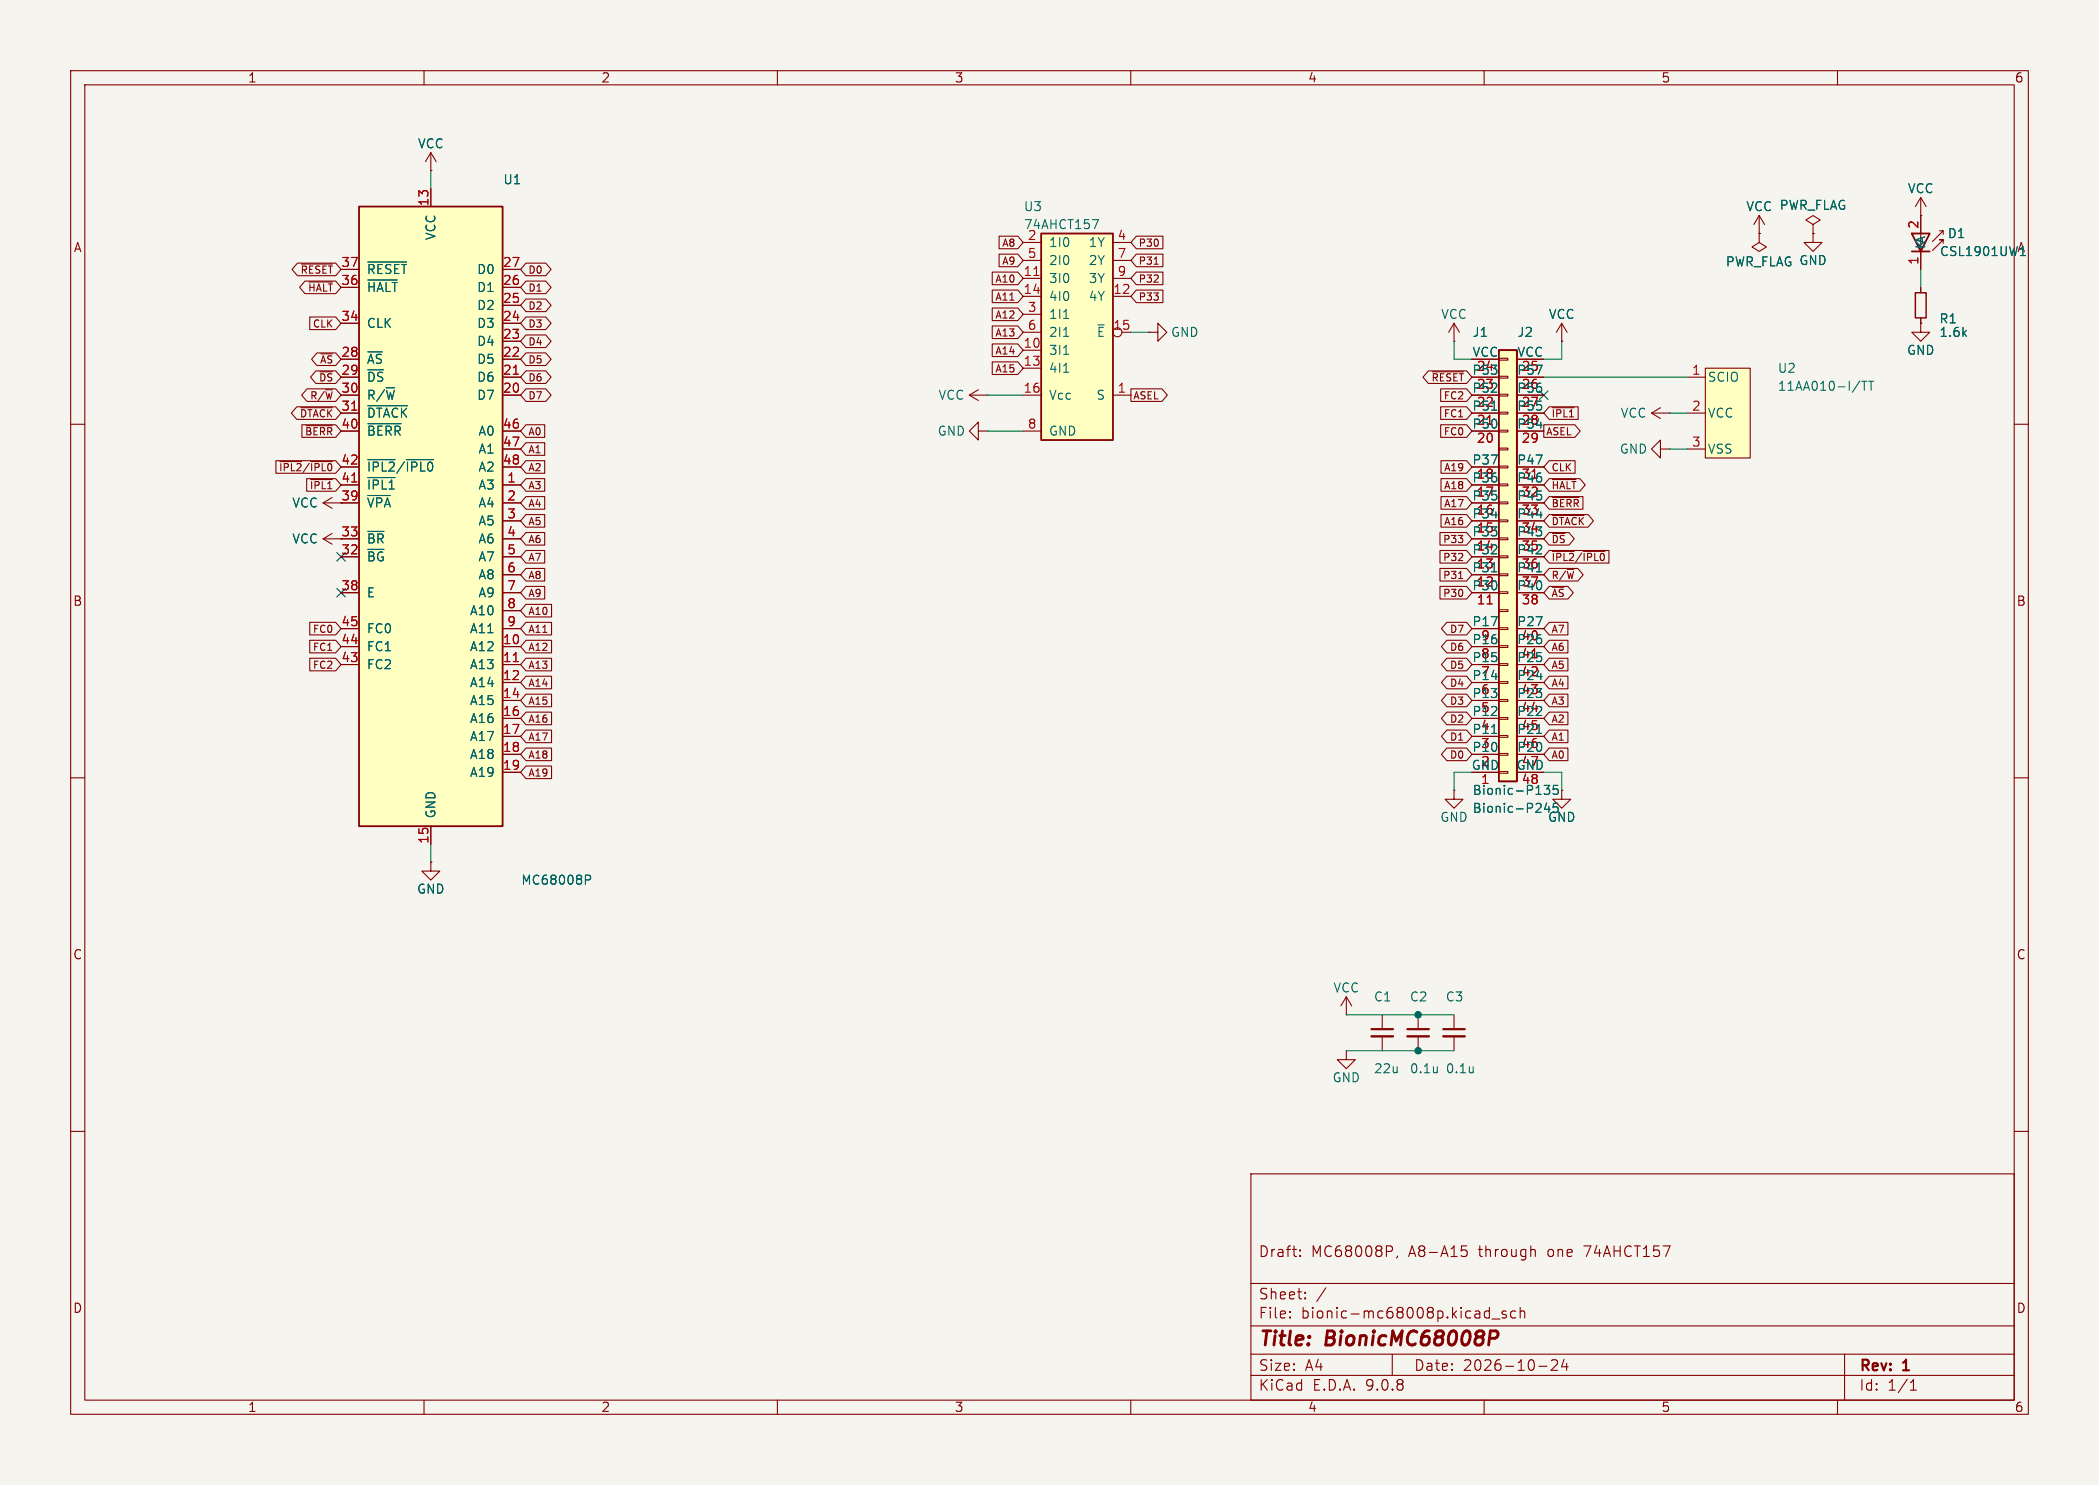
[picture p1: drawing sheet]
<svg xmlns="http://www.w3.org/2000/svg" width="297mm" height="210mm" viewBox="0 0 297 210" stroke-linecap="round" stroke-linejoin="round" font-family="sans-serif">
<path d="M0 0h297v210h-297z" fill="#f5f4ef" stroke="#f5f4ef" stroke-width=".14"/>
<g fill="none" stroke="#840000" stroke-width=".15">
<path d="M10 10h277v190h-277zM12 12h273v186h-273zM60 10v2M110 10v2M160 10v2M210 10v2M260 10v2M256.5 33v1.3h1.3l-1.3 1.3-1.2-1.3h1.2M256.5 33h.1M137.2 55.9l1.2 .7M137.2 55.9h2.5M138.4 55.1l-1.2 .8"/>
<path d="M139.7 55.9h.1M162.6 47h1.2v-1.3l1.3 1.3-1.3 1.3v-1.3M162.6 47h.1M10 60h2M138.4 61v-1.3l-1.2 1.3 1.2 1.2v-1.2h1.3M139.7 61h.1M285 60h2M10 110h2M285 110h2M10 160h2M177 166h108v32h-108zM184 177.6v.1"/>
<path d="M184 177.6h-.1l.1 .1M184 176.8v.1M184 176.8h-.1l.1 .1M197.7 177.6l-.1 .3M206.8 176.2h.7M207 176.8h.3l.3 .3v.3l-.1 .2-.5 .1M217 176.7l.2 .2v.8M285 160h2M60 198v2M110 198v2M160 198v2M177 194.5h108"/>
<path d="M177 191.5h108M177 187.5h108M177 181.5h108M182.5 186.3h.1l-.1 .1M182.5 186.3v.1M182.5 185.5v.1M182.5 185.5h.1l-.1 .1M184.7 183.6v.1M184.7 183.6h-.1l.1 .1M184.7 182.8v.1M184.7 182.8h-.1l.1 .1M187.6 182.1l-1.3 2"/>
<path d="M197 191.5v3M210 198v2M210.3 185.4l.4 .1M210.7 184.9v1.5M210.7 186.3l-.4 .1M211.1 186.5h1.1M213.1 185.5l-.4-.1-.2 .2 .1 .2 .5 .2 .1 .1-.1 .2-.1 .1-.5-.1M214.5 185.5l-.5-.1-.3 .3v.4l.2 .2 .1 .1 .5-.1M215.1 185.5a.37 .37 0 0 1 .6 .1v.8M215.1 184.9v1.5M217.7 193.2h1.2M219.5 192.4l.2-.1 .5 .1a.41 .41 0 0 1 .1 .5l-.8 .9h.9"/>
<path d="M221.3 192.2l-.3 1.1h.9M221.7 192.8v1M260 198v2M261 191.5v6.5M270.3 196.6h.9M270.3 195.5l.4-.4v1.5"/>
</g>
<path d="M210.9 188.2h.7l.2 .1a.58 .58 0 0 1-.3 1h-.7" fill="none" stroke="#840000" stroke-width=".4"/>
<path d="M147.3 33h10.2v29.2h-10.2z" fill="#ffffc2"/>
<path d="M147.3 33h10.2v29.2h-10.2zM270.5 33h2.5l-1.2 2.6zM270.5 35.6h2.5" fill="none" stroke="#840000" stroke-width=".25"/>
<g fill="none" stroke="#840000" stroke-width=".15">
<path d="M144.8 34.3h2.5M144.8 36.8h2.5M144.8 39.4h2.5M157.5 34.3h2.5M157.5 36.8h2.5M157.5 39.4h2.5M248.9 33v1.3l1 .6-1 .7-1-.7 1-.6M248.9 33h.1M248.9 30.5l-.7 1.3M248.9 30.5l.8 1.3M248.9 30.5v2.5M256.5 31.8l1.1-.7-1.1-.6-1 .6 1 .7v1.2"/>
<path d="M256.5 33h.1M271.8 30.5h.1M271.8 27.9v5.1M271.8 35.6v2.5M271.8 27.9l-.8 1.3M271.8 27.9l.7 1.3M274.4 32.6h.6l-1.6 1.6M275 34.4v-.5h-.6h.6l-1.6 1.5M275 32.6v.5M144.8 41.9h2.5M144.8 44.5h2.5M144.8 47h2.5"/>
<path d="M144.8 49.5h2.5M144.8 52.1h2.5M144.8 55.9h2.5M157.5 41.9h2.5M157.5 55.9h2.5M158.7 47h1.3M271.8 45.7v1.3h1.2l-1.2 1.3-1.3-1.3h1.3M271.8 45.7h.1M271.8 40.6v.8M271.8 45v.7M45.7 76.2l1.3 .8M45.7 76.2h2.6"/>
<path d="M45.7 71.1l1.3 .8M45.7 71.1h2.6M47 75.4l-1.3 .8M47 70.4l-1.3 .7M144.8 61h2.5M61 121.9v1.3h1.2l-1.2 1.3-1.3-1.3h1.3M61 121.9h.1M190.5 148.6v1.3h1.3l-1.3 1.2-1.3-1.2h1.3M190.5 148.6h.1"/>
</g>
<path d="M146.3 39h.7" fill="none" stroke="#a90000" stroke-width=".15"/>
<path d="M154.6 31.1h.8l-.5 1.2M150.5 45h.7M150.5 47.6h.7M150.5 50.1h.7M150.5 52.6h.7M155.3 45.9h.9" fill="none" stroke="#006464" stroke-width=".15"/>
<path d="M271 41.4h1.5v3.6h-1.5z" fill="none" stroke="#840000" stroke-width=".2"/>
<path d="M241.3 52.1h6.3v12.7h-6.3z" fill="#ffffc2"/>
<path d="M238.8 53.3h2.5M238.8 58.4h2.5M241.3 52.1h6.3v12.7h-6.3zM234.9 63.5v-1.3l-1.2 1.3 1.2 1.3v-1.3h1.3M236.2 63.5h.1M238.8 63.5h2.5" fill="none" stroke="#840000" stroke-width=".15"/>
<path d="M263.2 53.9l-1.1 1.6M263.4 53.9h.8M263.8 53.9v1.3M264.4 53.9h.7M264.8 53.9v1.3" fill="none" stroke="#006464" stroke-width=".15"/>
<path d="M50.8 29.2h20.3v87.6h-20.3z" fill="#ffffc2"/>
<path d="M50.8 29.2h20.3v87.6h-20.3z" fill="none" stroke="#840000" stroke-width=".25"/>
<g fill="none" stroke="#840000" stroke-width=".15">
<path d="M48.3 38.1h2.5M61 26.7v2.5M71.1 38.1h2.6M48.3 40.6h2.5M48.3 45.7h2.5M48.3 50.8h2.5M48.3 53.3h2.5M48.3 55.9h2.5M48.3 58.4h2.5M71.1 40.6h2.6M71.1 45.7h2.6M71.1 50.8h2.6"/>
<path d="M71.1 53.3h2.6M71.1 55.9h2.6M71.1 43.2h2.6M71.1 48.3h2.6M205.7 48.3h.1M205.7 45.7l-.7 1.3M205.7 45.7l.8 1.3M205.7 45.7v2.6M221 48.3h.1M221 45.7l-.8 1.3M221 45.7l.7 1.3M221 45.7v2.6"/>
<path d="M233.7 58.4h2.5M233.7 58.4l1.2 .8M234.9 57.7l-1.2 .7M236.2 58.4h.1M48.3 61h2.5M48.3 66h2.5M48.3 68.6h2.5M48.3 71.1h2.5M48.3 76.2h2.5M48.3 78.7h2.5M71.1 61h2.6M71.1 66h2.6"/>
<path d="M71.1 68.6h2.6M71.1 71.1h2.6M71.1 76.2h2.6M71.1 78.7h2.6M71.1 63.5h2.6M71.1 73.7h2.6M48.3 83.8h2.5M48.3 88.9h2.5M48.3 91.4h2.5M48.3 94h2.5M71.1 83.8h2.6M71.1 88.9h2.6"/>
<path d="M71.1 91.4h2.6M71.1 94h2.6M71.1 81.3h2.6M71.1 86.4h2.6M71.1 96.5h2.6M71.1 99.1h2.6M61 116.8v2.6M71.1 101.6h2.6M71.1 104.1h2.6M71.1 106.7h2.6M71.1 109.2h2.6M221 111.8v1.2h1.2l-1.2 1.3-1.3-1.3h1.3"/>
<path d="M221 111.8h.1M190.5 143.5h.1M190.5 141l-.8 1.2M190.5 141l.8 1.2M190.5 141v2.5M195.6 143.5v2M195.6 146.6v2M200.7 143.5v2M200.7 146.6v2"/>
</g>
<path d="M52 37.1h5.5M52 39.6h4.2M52 57.4h5.7M52 59.9h4.7M52 65h3.9M52 67.5h3.9M52 70.1h3.2M52 75.2h2.3M57.5 65h3.8M82.8 123.8h.5l.3 .2-.2 .4h-.6M203.4 150.9v.8M203.4 151.6h-.1" fill="none" stroke="#006464" stroke-width=".15"/>
<path d="M49.8 58h.7M72.6 52.9h.8M49.8 68.2h.7M72.6 93.6h.8" fill="none" stroke="#a90000" stroke-width=".15"/>
<path d="M194.1 145.5h3M199.1 145.5h3.1" fill="none" stroke="#840000" stroke-width=".3"/>
<path d="M194.1 146.6h3M199.1 146.6h3.1" fill="none" stroke="#840000" stroke-width=".33"/>
<path d="M212.1 49.5h2.5v61h-2.5z" fill="#ffffc2"/>
<path d="M212.1 49.5h2.5v61h-2.5z" fill="none" stroke="#840000" stroke-width=".25"/>
<g fill="none" stroke="#840000" stroke-width=".15">
<path d="M61 24.1h.1M61 21.6l-.8 1.3M61 21.6l.7 1.3M61 21.6v2.5M213.4 50.7h1.2v.2h-1.2zM213.4 53.2h1.2v.3h-1.2zM213.4 55.8h1.2v.2h-1.2zM213.4 58.3h1.2v.2h-1.2zM214.6 50.8h3.8M214.6 53.3h3.8M214.6 55.9h3.8M214.6 58.4h3.8"/>
<path d="M213.4 60.8h1.2v.3h-1.2zM213.4 63.4h1.2v.2h-1.2zM213.4 65.9h1.2v.3h-1.2zM213.4 68.5h1.2v.2h-1.2zM213.4 71h1.2v.2h-1.2zM213.4 73.5h1.2v.3h-1.2zM213.4 76.1h1.2v.2h-1.2zM213.4 78.6h1.2v.3h-1.2zM214.6 61h3.8M214.6 66h3.8M214.6 68.6h3.8M214.6 71.1h3.8"/>
<path d="M214.6 73.7h3.8M214.6 76.2h3.8M214.6 78.7h3.8M213.4 81.2h1.2v.2h-1.2zM213.4 83.7h1.2v.2h-1.2zM213.4 86.2h1.2v.3h-1.2zM213.4 88.8h1.2v.2h-1.2zM213.4 91.3h1.2v.3h-1.2zM213.4 93.9h1.2v.2h-1.2zM213.4 96.4h1.2v.2h-1.2zM213.4 98.9h1.2v.3h-1.2zM214.6 81.3h3.8"/>
<path d="M214.6 83.8h3.8M214.6 88.9h3.8M214.6 91.4h3.8M214.6 94h3.8M214.6 96.5h3.8M214.6 99.1h3.8M213.4 101.5h1.2v.2h-1.2zM213.4 104h1.2v.3h-1.2zM213.4 106.6h1.2v.2h-1.2zM213.4 109.1h1.2v.2h-1.2zM214.6 101.6h3.8M214.6 104.1h3.8"/>
<path d="M214.6 106.7h3.8M214.6 109.2h3.8"/>
</g>
<path d="M217.4 80.9h.7M217.4 103.7h.7M218.9 113.5l-.3 1h.7M219.2 114v.9M220.4 113.6h-.6v.6l.1-.1 .5 .1 .1 .1v.3" fill="none" stroke="#006464" stroke-width=".15"/>
<path d="M212.1 49.5h2.5v61h-2.5z" fill="#ffffc2"/>
<g fill="none" stroke="#840000" stroke-width=".15">
<path d="M42.1 37.2h5.4l.8 .9-.8 .9h-5.4l-.8-.9zM42.6 37.3h4.4M43.2 39.8h4.3l.8 .8-.8 .9h-4.3l-.8-.9zM43.7 39.9h3.3M48.3 38.1h2.5M61 24.1h.1M61 26.7v2.5M71.1 38.1h2.6M74.4 39.8h2.8l.8 .8-.8 .9h-2.8l-.7-.9zM74.4 37.2h2.8l.8 .9-.8 .9h-2.8l-.7-.9zM140.4 38.5h3.6l.8 .9-.8 .9h-3.6zM141.4 35.9h2.6l.8 .9-.8 .9h-2.6z"/>
<path d="M141.4 33.4h2.6l.8 .9-.8 .9h-2.6zM160.8 35.9h3.7v1.8h-3.7l-.8-.9zM160.8 33.4h3.7v1.8h-3.7l-.8-.9zM160.8 38.5h3.7v1.8h-3.7l-.8-.9zM163.3 37.4h.6M248.9 33h.1M256.5 33h.1M271.8 30.5h.1M271.8 30.5v2.5M271.8 35.6v2.5M42 57.5h5.5l.8 .9-.8 .9h-5.5l-.8-.9zM42.6 57.7h4.4"/>
<path d="M43.4 55h4.1l.8 .9-.8 .9h-4.1l-.7-.9zM43.8 44.8h3.7l.8 .9-.8 .9h-3.7zM44.7 52.5h2.8l.8 .8-.8 .9h-2.8l-.8-.9zM44.8 49.9h2.7l.8 .9-.8 .9h-2.7l-.7-.9zM45.3 52.6h1.7M45.4 50h1.6M46.1 55.1h.9M48.3 50.8h2.5M48.3 53.3h2.5M48.3 55.9h2.5M48.3 58.4h2.5M48.3 40.6h2.5"/>
<path d="M48.3 45.7h2.5M71.1 50.8h2.6M71.1 53.3h2.6M71.1 55.9h2.6M71.1 40.6h2.6M71.1 45.7h2.6M71.1 43.2h2.6M71.1 48.3h2.6M74.4 55h2.8l.8 .9-.8 .9h-2.8l-.7-.9zM74.4 52.5h2.8l.8 .8-.8 .9h-2.8l-.7-.9zM74.4 49.9h2.8l.8 .9-.8 .9h-2.8l-.7-.9zM74.4 47.4h2.8l.8 .9-.8 .8h-2.8l-.7-.8z"/>
<path d="M74.4 44.8h2.8l.8 .9-.8 .9h-2.8l-.7-.9zM74.4 42.3h2.8l.8 .9-.8 .9h-2.8l-.7-.9zM140.4 46.1h3.6l.8 .9-.8 .9h-3.6zM140.4 48.6h3.6l.8 .9-.8 .9h-3.6zM140.4 51.2h3.6l.8 .9-.8 .9h-3.6zM140.4 43.6h3.6l.8 .9-.8 .8h-3.6zM140.4 41h3.6l.8 .9-.8 .9h-3.6zM142.9 42.4h.6M160 55h4.4l.8 .9-.8 .9h-4.4zM160.8 41h3.7v1.8h-3.7l-.8-.9zM202.1 52.5h5.4l.8 .8-.8 .9h-5.4l-.8-.9zM202.7 52.6h4.4"/>
<path d="M203.9 57.5h3.6l.8 .9-.8 .9h-3.6zM203.9 55h3.6l.8 .9-.8 .9h-3.6zM208.3 50.8h3.8M208.3 53.3h3.8M208.3 55.9h3.8M208.3 58.4h3.8M212.1 50.7h1.3v.2h-1.3zM212.1 53.2h1.3v.3h-1.3zM212.1 55.8h1.3v.2h-1.3zM212.1 58.3h1.3v.2h-1.3zM214.6 50.8h3.8M214.6 53.3h3.8"/>
<path d="M214.6 55.9h3.8M214.6 58.4h3.8M219.2 57.5h4.1v1.8h-4.1l-.8-.9zM219.7 57.7h3M221 48.3h.1M271.8 45.7h.1M271.8 40.6v.8M271.8 45v.7M39 65.2h8.5l.8 .8-.8 .9h-8.5zM39.6 65.3h3.1M42.7 60.1h4.8l.8 .9-.8 .8h-4.8zM43.3 60.2h3.7"/>
<path d="M43.4 67.7h4.1l.8 .9-.8 .9h-4.1zM44 67.8h3M44 65.3h3M48.3 61h2.5M48.3 66h2.5M48.3 68.6h2.5M48.3 71.1h2.5M48.3 76.2h2.5M48.3 78.7h2.5M71.1 61h2.6M71.1 66h2.6M71.1 68.6h2.6"/>
<path d="M71.1 71.1h2.6M71.1 73.7h2.6M71.1 76.2h2.6M71.1 78.7h2.6M71.1 63.5h2.6M74.4 60.1h2.7v1.7h-2.7l-.7-.8zM74.4 62.6h2.7v1.8h-2.7l-.7-.9zM74.4 65.2h2.7v1.7h-2.7l-.7-.9zM74.4 67.7h2.7v1.8h-2.7l-.7-.9zM74.4 75.3h2.7v1.8h-2.7l-.7-.9zM74.4 77.9h2.7v1.7h-2.7l-.7-.9zM74.4 72.8h2.7v1.7h-2.7l-.7-.8z"/>
<path d="M74.4 70.2h2.7v1.8h-2.7l-.7-.9zM203.8 77.9h3.7l.8 .8-.8 .9h-3.7zM203.8 75.3h3.7l.8 .9-.8 .9h-3.7zM203.9 60.1h3.6l.8 .9-.8 .8h-3.6zM203.9 67.7h3.6l.8 .9-.8 .9h-3.6zM203.9 72.8h3.6l.8 .9-.8 .8h-3.6zM203.9 70.2h3.6l.8 .9-.8 .9h-3.6zM203.9 65.2h3.6l.8 .8-.8 .9h-3.6zM208.3 61h3.8M208.3 66h3.8M208.3 68.6h3.8M208.3 71.1h3.8"/>
<path d="M208.3 73.7h3.8M208.3 76.2h3.8M208.3 78.7h3.8M212.1 60.8h1.3v.3h-1.3zM212.1 63.4h1.3v.2h-1.3zM212.1 65.9h1.3v.3h-1.3zM212.1 68.5h1.3v.2h-1.3zM212.1 71h1.3v.2h-1.3zM212.1 73.5h1.3v.3h-1.3zM212.1 76.1h1.3v.2h-1.3zM212.1 78.6h1.3v.3h-1.3zM214.6 61h3.8"/>
<path d="M214.6 66h3.8M214.6 68.6h3.8M214.6 71.1h3.8M214.6 73.7h3.8M214.6 76.2h3.8M214.6 78.7h3.8M218.4 60.1h4.4l.8 .9-.8 .8h-4.4zM219.2 77.9h8.5v1.7h-8.5l-.8-.9zM219.2 75.3h2.8l.8 .9-.8 .9h-2.8l-.8-.9zM219.2 72.8h5.5l.8 .9-.8 .8h-5.5l-.8-.8zM219.2 70.2h4.8v1.8h-4.8l-.8-.9zM219.2 67.7h4.3l.8 .9-.8 .9h-4.3l-.8-.9z"/>
<path d="M219.2 65.2h3.7v1.7h-3.7l-.8-.9zM219.7 78h3M219.7 75.4h1.7M219.7 72.9h4.4M219.7 70.4h3.7M219.7 67.8h3.3M224 78h3.1M43.8 90.6h3.7l.8 .8-.8 .9h-3.7zM43.8 93.1h3.7l.8 .9-.8 .9h-3.7zM43.8 88h3.7l.8 .9-.8 .9h-3.7zM48.3 83.8h2.5M48.3 88.9h2.5"/>
<path d="M48.3 91.4h2.5M48.3 94h2.5M71.1 81.3h2.6M71.1 83.8h2.6M71.1 88.9h2.6M71.1 91.4h2.6M71.1 94h2.6M71.1 96.5h2.6M71.1 99.1h2.6M71.1 86.4h2.6M74.4 98.2h3.6v1.7h-3.6l-.7-.8zM74.4 95.6h3.6v1.8h-3.6l-.7-.9z"/>
<path d="M74.4 93.1h3.6v1.8h-3.6l-.7-.9zM74.4 90.6h3.6v1.7h-3.6l-.7-.9zM74.4 88h3.6v1.8h-3.6l-.7-.9zM74.4 80.4h2.7v1.8h-2.7l-.7-.9zM74.4 82.9h2.7v1.8h-2.7l-.7-.9zM74.4 85.5h3.6v1.7h-3.6l-.7-.8zM203.8 82.9h3.7l.8 .9-.8 .9h-3.7zM203.8 80.4h3.7l.8 .9-.8 .9h-3.7zM204.7 95.6h2.8l.8 .9-.8 .9h-2.8l-.7-.9zM204.7 93.1h2.8l.8 .9-.8 .9h-2.8l-.7-.9zM204.7 90.6h2.8l.8 .8-.8 .9h-2.8l-.7-.9zM204.7 98.2h2.8l.8 .9-.8 .8h-2.8l-.7-.8z"/>
<path d="M204.7 88h2.8l.8 .9-.8 .9h-2.8l-.7-.9zM206.4 81.8h.6M208.3 81.3h3.8M208.3 83.8h3.8M208.3 88.9h3.8M208.3 91.4h3.8M208.3 94h3.8M208.3 96.5h3.8M208.3 99.1h3.8M212.1 81.2h1.3v.2h-1.3zM212.1 83.7h1.3v.2h-1.3zM212.1 86.2h1.3v.3h-1.3z"/>
<path d="M212.1 88.8h1.3v.2h-1.3zM212.1 91.3h1.3v.3h-1.3zM212.1 93.9h1.3v.2h-1.3zM212.1 96.4h1.3v.2h-1.3zM212.1 98.9h1.3v.3h-1.3zM214.6 81.3h3.8M214.6 83.8h3.8M214.6 88.9h3.8M214.6 91.4h3.8M214.6 94h3.8M214.6 96.5h3.8M214.6 99.1h3.8"/>
<path d="M219.2 80.4h4.1l.7 .9-.7 .9h-4.1l-.8-.9zM219.2 82.9h2.7l.7 .9-.7 .9h-2.7l-.8-.9zM219.2 90.6h2.7v1.7h-2.7l-.8-.9zM219.2 93.1h2.7v1.8h-2.7l-.8-.9zM219.2 95.6h2.7v1.8h-2.7l-.8-.9zM219.2 98.2h2.7v1.7h-2.7l-.8-.8zM219.2 88h2.7v1.8h-2.7l-.8-.9zM219.7 83.1h1.6M221.7 80.5h1M61 116.8v2.6M71.1 101.6h2.6M71.1 104.1h2.6"/>
<path d="M71.1 106.7h2.6M71.1 109.2h2.6M74.4 100.7h3.6v1.8h-3.6l-.7-.9zM74.4 103.3h3.6v1.7h-3.6l-.7-.9zM74.4 105.8h3.6v1.8h-3.6l-.7-.9zM74.4 108.3h3.6v1.8h-3.6l-.7-.9zM204.7 100.7h2.8l.8 .9-.8 .9h-2.8l-.7-.9zM204.7 103.3h2.8l.8 .8-.8 .9h-2.8l-.7-.9zM204.7 105.8h2.8l.8 .9-.8 .9h-2.8l-.7-.9zM205.7 111.8v1.2h1.3l-1.3 1.3-1.2-1.3h1.2M205.7 111.8h.1M208.3 101.6h3.8"/>
<path d="M208.3 104.1h3.8M208.3 106.7h3.8M208.3 109.2h3.8M212.1 101.5h1.3v.2h-1.3zM212.1 104h1.3v.3h-1.3zM212.1 106.6h1.3v.2h-1.3zM212.1 109.1h1.3v.2h-1.3zM214.6 101.6h3.8M214.6 104.1h3.8M214.6 106.7h3.8M214.6 109.2h3.8M219.2 100.7h2.7v1.8h-2.7l-.8-.9z"/>
<path d="M219.2 103.3h2.7v1.7h-2.7l-.8-.9zM219.2 105.8h2.7v1.8h-2.7l-.8-.9zM221 111.8h.1M61 121.9h.1M205.7 143.5v2M205.7 146.6v2"/>
</g>
<path d="M212.1 49.5h2.5v61h-2.5z" fill="none" stroke="#840000" stroke-width=".25"/>
<g fill="none" stroke="#006464" stroke-width=".15">
<path d="M52 37.1h5.5M52 39.6h4.2M52 57.4h5.7M52 59.9h4.7M211.1 58h.7M52 65h3.9M52 67.5h3.9M52 70.1h3.2M52 75.2h2.3M57.5 65h3.8M211.1 80.9h.7M217.4 80.9h.7"/>
<path d="M211.1 103.7h.7M217.4 103.7h.7M218.5 111.1h.8l-.4 .5 .3 .1v.5l-.2 .1h-.3l-.2-.1M218.9 113.5l-.3 1h.7M219.2 114v.9M220.4 111.1h-.6v.6l.1-.1h.5l.1 .2-.1 .4-.2 .1h-.3l-.1-.1M220.4 113.6h-.6v.6l.1-.1 .5 .1 .1 .1v.3M82.8 123.8h.5l.3 .2-.2 .4h-.6M208.5 150.9v.8M208.5 151.6h-.1"/>
</g>
<path d="M49.8 58h.7M72.6 52.9h.8M49.8 68.2h.7M72.6 93.6h.8M210.4 85.4h.8" fill="none" stroke="#a90000" stroke-width=".15"/>
<path d="M204.2 145.5h3.1" fill="none" stroke="#840000" stroke-width=".3"/>
<path d="M204.2 146.6h3.1" fill="none" stroke="#840000" stroke-width=".33"/>
<g fill="none" stroke="#009600" stroke-width=".15">
<path d="M61 24.1v2.6M271.8 38.1v2.5M139.7 55.9h5.1M160 47h2.6M205.7 48.3v2.5h2.6M218.4 53.3h20.4M221 48.3v2.5h-2.6M236.2 58.4h2.6M139.7 61h5.1M236.2 63.5h2.6M61 119.4v2.5M208.3 109.2h-2.6v2.6"/>
<path d="M218.4 109.2h2.6v2.6M190.5 148.6h15.2M190.5 143.5h15.2"/>
</g>
<path d="M217.8 55.3l1.2 1.2M219 55.3l-1.2 1.2M47.7 78.1l1.2 1.2M48.9 78.1l-1.2 1.2M47.7 83.2l1.2 1.2M48.9 83.2l-1.2 1.2" fill="none" stroke="#000084" stroke-width=".15"/>
<g fill="#009600" stroke="#009600" stroke-width=".15">
<circle cx="200.7" cy="148.6" r=".46"/>
<circle cx="200.7" cy="143.5" r=".46"/>
</g>
<g font-size="2.8" fill="#840000">
<text x="178" y="190.9">Title:</text>
<text x="187.7" y="190.9">BionicMC68008P</text>
</g>
<g font-size="2.1" fill="#840000">
<text x="178" y="178">Draft:</text>
<text x="185.5" y="178">MC68008P,</text>
<text x="199.4" y="178">A8-A15</text>
<text x="209.4" y="178">through</text>
<text x="219.3" y="178">one</text>
<text x="224.6" y="178">74AHCT157</text>
<text x="178" y="184">Sheet:</text>
<text x="178" y="186.7">File:</text>
<text x="184.1" y="186.7">bionic-mc68008p.kicad_sch</text>
<text x="178" y="196.9">KiCad</text>
<text x="178" y="194.1">Size:</text>
<text x="184.7" y="194.1">A4</text>
<text x="185.7" y="196.9">E.D.A.</text>
<text x="193.3" y="196.9">9.0.8</text>
<text x="200" y="194.1">Date:</text>
<text x="207" y="194.1">2026-10-24</text>
<text x="263" y="194.3">Rev:</text>
<text x="263" y="196.9">Id:</text>
<text x="267.1" y="196.9">1/1</text>
<text x="269.4" y="194.3">1</text>
</g>
<g font-size="1.8" fill="#840000">
<text x="35" y="11.9">1</text>
<text x="85" y="11.9">2</text>
<text x="135" y="11.9">3</text>
<text x="185" y="11.9">4</text>
<text x="235" y="11.9">5</text>
<text x="285" y="11.9">6</text>
<text x="10.3" y="35.9">A</text>
<text x="10.3" y="85.9">B</text>
<text x="285.3" y="85.9">B</text>
<text x="10.3" y="135.9">C</text>
<text x="285.3" y="135.9">C</text>
<text x="10.3" y="185.9">D</text>
<text x="285.3" y="185.9">D</text>
<text x="35" y="199.9">1</text>
<text x="85" y="199.9">2</text>
<text x="135" y="199.9">3</text>
<text x="185" y="199.9">4</text>
<text x="235" y="199.9">5</text>
<text x="285" y="199.9">6</text>
</g>
<g font-size="1.8" fill="#006464">
<text x="59" y="21.2">VCC</text>
<text x="71.1" y="26.3">U1</text>
<text x="269.9" y="27.5">VCC</text>
<text x="61.8" y="34.1" transform="rotate(-90 61.8 34.1)">VCC</text>
<text x="144.8" y="30.1">U3</text>
<text x="144.8" y="32.6">74AHCT157</text>
<text x="148.3" y="35.2">1I0</text>
<text x="154" y="35.2">1Y</text>
<text x="247" y="30.1">VCC PWR_FLAG</text>
<text x="272.6" y="35.3" transform="rotate(-90 272.6 35.3)">KA</text>
<text x="275.5" y="33.9">D1</text>
<text x="285.3" y="35.9">A</text>
<text x="51.8" y="39">~{RESET}</text>
<text x="51.8" y="41.5">~{HALT}</text>
<text x="67.4" y="39">D0</text>
<text x="67.4" y="41.5">D1</text>
<text x="148.3" y="37.7">2I0</text>
<text x="148.3" y="40.2">3I0</text>
<text x="154" y="37.7">2Y</text>
<text x="154" y="40.2">3Y</text>
<text x="244.1" y="37.9">PWR_FLAG GND</text>
<text x="274.4" y="36.4">CSL1901UW1</text>
<text x="51.8" y="46.6">CLK</text>
<text x="67.4" y="44">D2</text>
<text x="67.4" y="46.6">D3</text>
<text x="148.3" y="42.8">4I0</text>
<text x="148.3" y="45.3">1I1</text>
<text x="148.3" y="47.9">2I1</text>
<text x="154" y="42.8">4Y</text>
<text x="155.1" y="47.9">~{E}</text>
<text x="165.6" y="47.9">GND</text>
<text x="203.8" y="45.3">VCC</text>
<text x="208.3" y="47.9">J1</text>
<text x="214.6" y="47.9">J2</text>
<text x="219.1" y="45.3">VCC</text>
<text x="274.3" y="45.9">R1</text>
<text x="274.3" y="47.9">1.6k</text>
<text x="51.8" y="51.7">~{AS}</text>
<text x="67.4" y="49.1">D4</text>
<text x="67.4" y="51.7">D5</text>
<text x="148.3" y="50.4">3I1</text>
<text x="148.3" y="52.9">4I1</text>
<text x="208.2" y="53.1">P53</text>
<text x="208.3" y="50.5">VCC</text>
<text x="208.9" y="52.8">24</text>
<text x="214.6" y="53.1">P57</text>
<text x="214.6" y="50.5">VCC</text>
<text x="215.2" y="52.8">25</text>
<text x="251.5" y="52.9">U2</text>
<text x="269.7" y="50.4">GND</text>
<text x="51.8" y="54.2">~{DS}</text>
<text x="51.8" y="56.7">R/~{W}</text>
<text x="51.8" y="59.3">~{DTACK}</text>
<text x="67.4" y="54.2">D6</text>
<text x="67.4" y="56.7">D7</text>
<text x="132.7" y="56.7">VCC</text>
<text x="148.3" y="56.7">Vcc</text>
<text x="155.1" y="56.7">S</text>
<text x="208.2" y="55.6">P52</text>
<text x="208.2" y="58.2">P51</text>
<text x="208.9" y="55.3">23</text>
<text x="208.9" y="57.9">22</text>
<text x="214.6" y="55.6">P56</text>
<text x="214.6" y="58.2">P55</text>
<text x="215.2" y="55.3">26</text>
<text x="215.2" y="57.9">27</text>
<text x="229.2" y="59.3">VCC</text>
<text x="241.6" y="54.2">SCIO</text>
<text x="241.6" y="59.3">VCC</text>
<text x="251.5" y="55.5">11AA010-I/TT</text>
<text x="51.8" y="61.8">~{BERR}</text>
<text x="67.6" y="61.8">A0</text>
<text x="67.6" y="64.4">A1</text>
<text x="132.6" y="61.8">GND</text>
<text x="148.3" y="61.8">GND</text>
<text x="208.2" y="60.7">P50</text>
<text x="208.2" y="65.8">P37</text>
<text x="208.9" y="60.4">21</text>
<text x="214.6" y="60.7">P54</text>
<text x="214.6" y="65.8">P47</text>
<text x="215.2" y="60.4">28</text>
<text x="229.1" y="64.4">GND</text>
<text x="241.6" y="64.4">VSS</text>
<text x="41.3" y="72">VCC</text>
<text x="51.8" y="66.9">~{IPL2}/~{IPL0}</text>
<text x="51.8" y="69.4">~{IPL1}</text>
<text x="51.8" y="72">~{VPA}</text>
<text x="67.6" y="66.9">A2</text>
<text x="67.6" y="69.4">A3</text>
<text x="67.6" y="72">A4</text>
<text x="208.2" y="68.3">P36</text>
<text x="208.2" y="70.9">P35</text>
<text x="208.9" y="68">18</text>
<text x="208.9" y="70.6">17</text>
<text x="214.6" y="68.3">P46</text>
<text x="214.6" y="70.9">P45</text>
<text x="215.2" y="68">31</text>
<text x="215.2" y="70.6">32</text>
<text x="41.3" y="77.1">VCC</text>
<text x="51.8" y="77.1">~{BR}</text>
<text x="67.6" y="74.5">A5</text>
<text x="67.6" y="77.1">A6</text>
<text x="208.2" y="73.4">P34</text>
<text x="208.2" y="75.9">P33</text>
<text x="208.9" y="73.1">16</text>
<text x="208.9" y="75.6">15</text>
<text x="214.6" y="73.4">P44</text>
<text x="214.6" y="75.9">P43</text>
<text x="215.2" y="73.1">33</text>
<text x="215.2" y="75.6">34</text>
<text x="51.8" y="79.6">~{BG}</text>
<text x="67.6" y="79.6">A7</text>
<text x="67.6" y="82.1">A8</text>
<text x="208.2" y="78.5">P32</text>
<text x="208.2" y="81">P31</text>
<text x="208.2" y="83.6">P30</text>
<text x="208.9" y="78.2">14</text>
<text x="208.9" y="80.7">13</text>
<text x="208.9" y="83.3">12</text>
<text x="214.6" y="78.5">P42</text>
<text x="214.6" y="81">P41</text>
<text x="214.6" y="83.6">P40</text>
<text x="215.2" y="78.2">35</text>
<text x="215.2" y="80.7">36</text>
<text x="215.2" y="83.3">37</text>
<text x="51.8" y="84.7">E</text>
<text x="51.8" y="89.8">FC0</text>
<text x="66.4" y="87.2">A10</text>
<text x="66.4" y="89.8">A11</text>
<text x="67.6" y="84.7">A9</text>
<text x="208.2" y="88.6">P17</text>
<text x="214.6" y="88.6">P27</text>
<text x="51.8" y="92.3">FC1</text>
<text x="51.8" y="94.8">FC2</text>
<text x="66.4" y="92.3">A12</text>
<text x="66.4" y="94.8">A13</text>
<text x="208.2" y="91.2">P16</text>
<text x="208.2" y="93.7">P15</text>
<text x="209.5" y="90.9">9</text>
<text x="209.5" y="93.4">8</text>
<text x="209.5" y="96">7</text>
<text x="214.6" y="91.2">P26</text>
<text x="214.6" y="93.7">P25</text>
<text x="215.2" y="90.9">40</text>
<text x="215.2" y="93.4">41</text>
<text x="215.2" y="96">42</text>
<text x="66.4" y="97.4">A14</text>
<text x="66.4" y="99.9">A15</text>
<text x="208.2" y="96.3">P14</text>
<text x="208.2" y="98.8">P13</text>
<text x="208.2" y="101.3">P12</text>
<text x="209.5" y="98.5">6</text>
<text x="209.5" y="101">5</text>
<text x="214.6" y="96.3">P24</text>
<text x="214.6" y="98.8">P23</text>
<text x="214.6" y="101.3">P22</text>
<text x="215.2" y="98.5">43</text>
<text x="215.2" y="101">44</text>
<text x="66.4" y="102.5">A16</text>
<text x="66.4" y="105">A17</text>
<text x="66.4" y="107.5">A18</text>
<text x="208.2" y="103.9">P11</text>
<text x="208.2" y="106.4">P10</text>
<text x="209.5" y="103.6">4</text>
<text x="209.5" y="106.1">3</text>
<text x="214.6" y="103.9">P21</text>
<text x="214.6" y="106.4">P20</text>
<text x="215.2" y="103.6">45</text>
<text x="215.2" y="106.1">46</text>
<text x="66.4" y="110.1">A19</text>
<text x="208.1" y="109">GND</text>
<text x="208.3" y="112.6">Bionic-P135</text>
<text x="209.5" y="108.7">2</text>
<text x="214.5" y="109">GND</text>
<text x="215.2" y="108.7">47</text>
<text x="61.8" y="115.8" transform="rotate(-90 61.8 115.8)">GND</text>
<text x="203.7" y="116.4">GND</text>
<text x="208.3" y="115.2">Bionic-P245</text>
<text x="218.9" y="116.4">GND</text>
<text x="73.7" y="125.3">MC68008P</text>
<text x="58.9" y="126.6">GND</text>
<text x="188.6" y="140.6">VCC</text>
<text x="194.3" y="141.8">C1</text>
<text x="199.4" y="141.8">C2</text>
<text x="204.5" y="141.8">C3</text>
<text x="188.5" y="153.3">GND</text>
<text x="194.3" y="152">22u</text>
<text x="199.4" y="152">0.1u</text>
<text x="204.5" y="152">0.1u</text>
</g>
<g font-size="1.8" fill="#a90000">
<text x="60.7" y="29.3" transform="rotate(-90 60.7 29.3)">13</text>
<text x="145.3" y="34">2</text>
<text x="158" y="34">4</text>
<text x="271.5" y="32.5" transform="rotate(-90 271.5 32.5)">2</text>
<text x="48.2" y="37.8">37</text>
<text x="48.2" y="40.4">36</text>
<text x="71.1" y="37.8">27</text>
<text x="71.1" y="40.4">26</text>
<text x="144.7" y="39.1">11</text>
<text x="144.7" y="41.7">14</text>
<text x="145.3" y="36.6">5</text>
<text x="157.4" y="41.7">12</text>
<text x="158" y="36.6">7</text>
<text x="158" y="39.1">9</text>
<text x="271.5" y="37.5" transform="rotate(-90 271.5 37.5)">1</text>
<text x="48.2" y="45.5">34</text>
<text x="71.1" y="42.9">25</text>
<text x="71.1" y="45.5">24</text>
<text x="145.3" y="44.2">3</text>
<text x="145.3" y="46.7">6</text>
<text x="157.4" y="46.7">15</text>
<text x="48.2" y="50.5">28</text>
<text x="48.2" y="53.1">29</text>
<text x="71.1" y="48">23</text>
<text x="71.1" y="50.5">22</text>
<text x="71.1" y="53.1">21</text>
<text x="144.7" y="49.3">10</text>
<text x="144.7" y="51.8">13</text>
<text x="239.3" y="53.1">1</text>
<text x="48.2" y="55.6">30</text>
<text x="48.2" y="58.2">31</text>
<text x="71.1" y="55.6">20</text>
<text x="144.7" y="55.6">16</text>
<text x="158" y="55.6">1</text>
<text x="239.3" y="58.2">2</text>
<text x="48.2" y="60.7">40</text>
<text x="48.2" y="65.8">42</text>
<text x="71.1" y="60.7">46</text>
<text x="71.1" y="63.2">47</text>
<text x="71.1" y="65.8">48</text>
<text x="145.3" y="60.7">8</text>
<text x="208.9" y="62.9">20</text>
<text x="215.2" y="62.9">29</text>
<text x="239.3" y="63.2">3</text>
<text x="48.2" y="68.3">41</text>
<text x="48.2" y="70.9">39</text>
<text x="71.7" y="68.3">1</text>
<text x="71.7" y="70.9">2</text>
<text x="48.2" y="75.9">33</text>
<text x="71.7" y="73.4">3</text>
<text x="71.7" y="75.9">4</text>
<text x="48.2" y="78.5">32</text>
<text x="48.2" y="83.6">38</text>
<text x="71.7" y="78.5">5</text>
<text x="71.7" y="81">6</text>
<text x="71.7" y="83.6">7</text>
<text x="48.2" y="88.6">45</text>
<text x="71.7" y="86.1">8</text>
<text x="71.7" y="88.6">9</text>
<text x="208.9" y="85.8">11</text>
<text x="215.2" y="85.8">38</text>
<text x="48.2" y="91.2">44</text>
<text x="48.2" y="93.7">43</text>
<text x="71.1" y="91.2">10</text>
<text x="71.1" y="93.7">11</text>
<text x="71.1" y="96.3">12</text>
<text x="71.1" y="98.8">14</text>
<text x="71.1" y="101.3">16</text>
<text x="71.1" y="103.9">17</text>
<text x="71.1" y="106.4">18</text>
<text x="71.1" y="109">19</text>
<text x="209.5" y="111.2">1</text>
<text x="215.2" y="111.2">48</text>
<text x="60.7" y="119.4" transform="rotate(-90 60.7 119.4)">15</text>
</g>
<g font-size="1.4" fill="#840000">
<text x="141.7" y="35.1">A8</text>
<text x="161" y="35.1">P30</text>
<text x="42.4" y="38.9">~{RESET}</text>
<text x="43.5" y="41.4">~{HALT}</text>
<text x="74.7" y="41.4">D1</text>
<text x="74.7" y="38.9">D0</text>
<text x="140.7" y="40.2">A10</text>
<text x="141.7" y="37.6">A9</text>
<text x="161" y="37.6">P31</text>
<text x="161" y="40.2">P32</text>
<text x="44.1" y="46.5">CLK</text>
<text x="74.7" y="46.5">D3</text>
<text x="74.7" y="44">D2</text>
<text x="140.7" y="47.8">A13</text>
<text x="140.7" y="45.3">A12</text>
<text x="140.7" y="42.7">A11</text>
<text x="161" y="42.7">P33</text>
<text x="45.2" y="51.6">~{AS}</text>
<text x="74.7" y="51.6">D5</text>
<text x="74.7" y="49.1">D4</text>
<text x="140.7" y="50.3">A14</text>
<text x="140.7" y="52.9">A15</text>
<text x="42.3" y="59.2">~{DTACK}</text>
<text x="43.7" y="56.7">R/~{W}</text>
<text x="45" y="54.1">~{DS}</text>
<text x="74.7" y="56.7">D7</text>
<text x="74.7" y="54.1">D6</text>
<text x="160.3" y="56.7">ASEL</text>
<text x="202.4" y="54.1">~{RESET}</text>
<text x="204.2" y="59.2">FC1</text>
<text x="204.2" y="56.7">FC2</text>
<text x="219.5" y="59.2">~{IPL1}</text>
<text x="43" y="61.8">~{BERR}</text>
<text x="74.7" y="61.8">A0</text>
<text x="74.7" y="64.3">A1</text>
<text x="204.2" y="61.8">FC0</text>
<text x="218.7" y="61.8">ASEL</text>
<text x="39.3" y="66.8">~{IPL2}/~{IPL0}</text>
<text x="43.7" y="69.4">~{IPL1}</text>
<text x="74.7" y="66.8">A2</text>
<text x="74.7" y="69.4">A3</text>
<text x="74.7" y="71.9">A4</text>
<text x="204.2" y="69.4">A18</text>
<text x="204.2" y="71.9">A17</text>
<text x="204.2" y="66.8">A19</text>
<text x="219.5" y="71.9">~{BERR}</text>
<text x="219.5" y="69.4">~{HALT}</text>
<text x="219.5" y="66.8">CLK</text>
<text x="74.7" y="77">A6</text>
<text x="74.7" y="74.5">A5</text>
<text x="204.1" y="77">P33</text>
<text x="204.2" y="74.5">A16</text>
<text x="219.5" y="77">~{DS}</text>
<text x="219.5" y="74.5">~{DTACK}</text>
<text x="74.7" y="79.5">A7</text>
<text x="74.7" y="82.1">A8</text>
<text x="204.1" y="79.5">P32</text>
<text x="204.1" y="82.1">P31</text>
<text x="219.5" y="82.1">R/~{W}</text>
<text x="219.5" y="79.5">~{IPL2}/~{IPL0}</text>
<text x="44.1" y="89.7">FC0</text>
<text x="74.7" y="89.7">A11</text>
<text x="74.7" y="84.6">A9</text>
<text x="74.7" y="87.2">A10</text>
<text x="204.1" y="84.6">P30</text>
<text x="205" y="89.7">D7</text>
<text x="219.5" y="84.6">~{AS}</text>
<text x="219.5" y="89.7">A7</text>
<text x="44.1" y="92.2">FC1</text>
<text x="44.1" y="94.8">FC2</text>
<text x="74.7" y="94.8">A13</text>
<text x="74.7" y="92.2">A12</text>
<text x="205" y="94.8">D5</text>
<text x="205" y="92.2">D6</text>
<text x="219.5" y="92.2">A6</text>
<text x="219.5" y="94.8">A5</text>
<text x="74.7" y="99.9">A15</text>
<text x="74.7" y="97.3">A14</text>
<text x="205" y="97.3">D4</text>
<text x="205" y="99.9">D3</text>
<text x="219.5" y="97.3">A4</text>
<text x="219.5" y="99.9">A3</text>
<text x="74.7" y="102.4">A16</text>
<text x="74.7" y="104.9">A17</text>
<text x="74.7" y="107.5">A18</text>
<text x="205" y="102.4">D2</text>
<text x="205" y="104.9">D1</text>
<text x="205" y="107.5">D0</text>
<text x="219.5" y="102.4">A2</text>
<text x="219.5" y="104.9">A1</text>
<text x="219.5" y="107.5">A0</text>
<text x="74.7" y="110">A19</text>
</g>
</svg>
